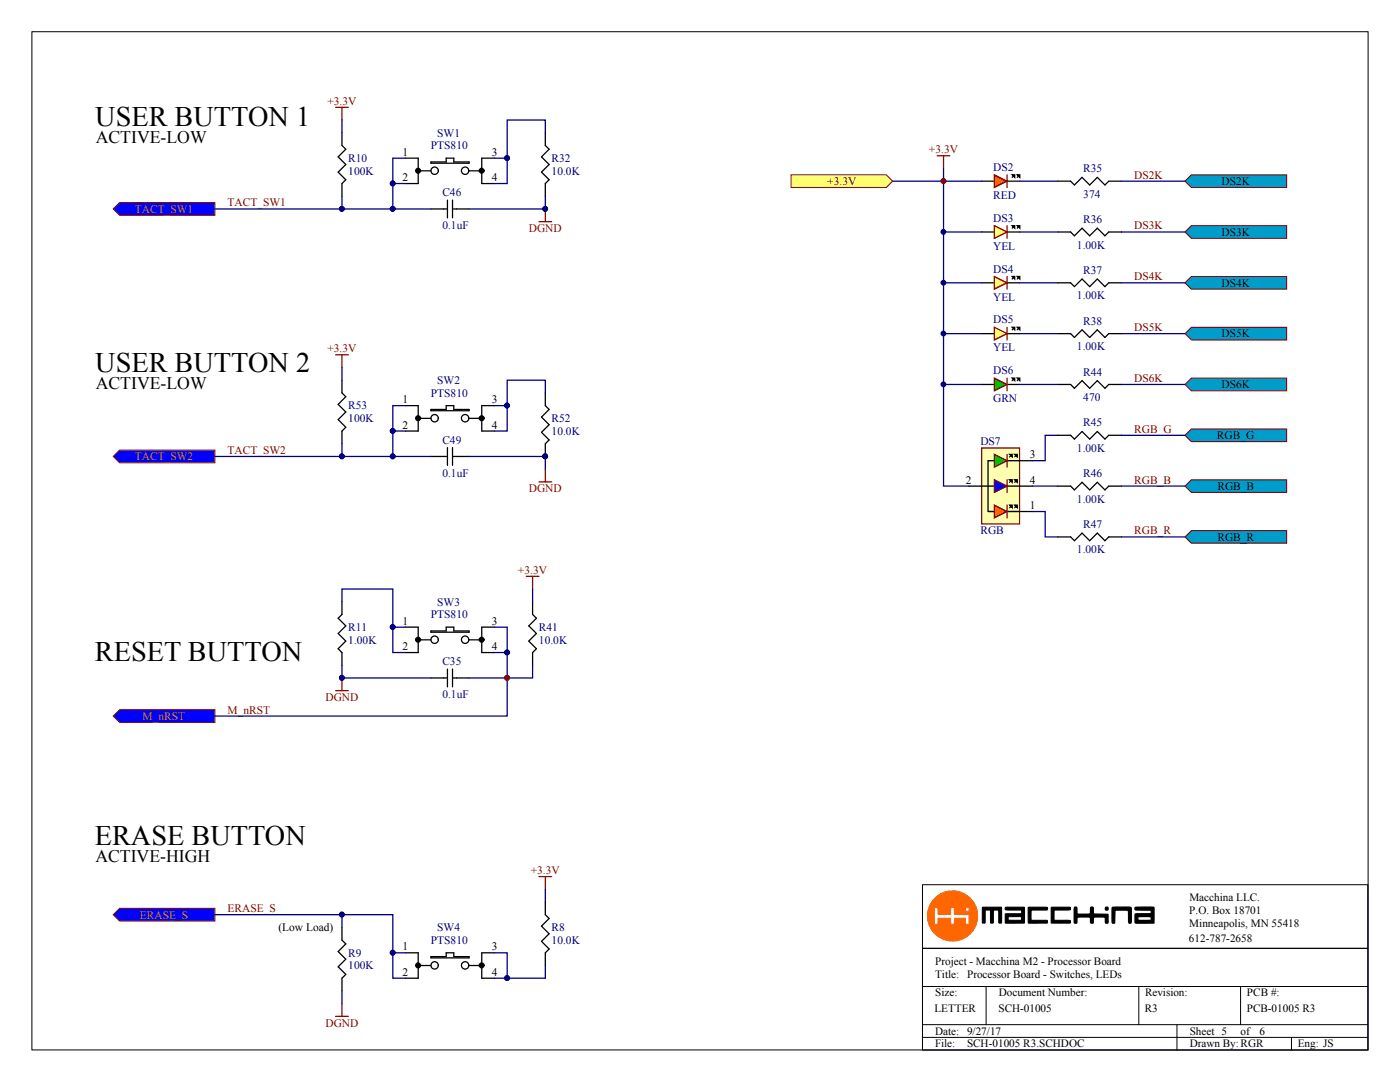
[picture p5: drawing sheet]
<svg xmlns="http://www.w3.org/2000/svg" width="279mm" height="216mm" viewBox="0 0 279 216" stroke-linecap="round" stroke-linejoin="round" font-family="sans-serif">
<path d="M6.4 6.3h266.6v203.2h-266.6zM184.1 176.5h88.9v12.7h-88.9zM184.1 189.2h88.9v20.3h-88.9zM184.1 196.8h88.9M196.8 196.8v7.7M227.3 196.8v7.7M247.6 196.8v7.7M184.1 204.5h88.9M184.1 207h88.9M234.9 204.5v5M257.7 207v2.5" fill="none" stroke="#000" stroke-width=".2"/>
<path d="M185.1 182.8a5 5 0 0 1 10 0 5 5 0 0 1-10 0zM186.5 181.2v2.9l.1 .3 .6-.1v-1l.7-.1 1.8 .1 .1 1.1 .4 .1 .2-.2 .1-1 2.1-.1 .1 1.2h.7v-1.8l-.1-.1h-2.8v-1.3a.4 .4 0 0 0-.5-.1 .4 .4 0 0 0-.3 .4v1h-2.4l-.1-1.3zM192.7 181.5a.4 .4 0 0 0 .8 0 .4 .4 0 0 0-.8 0z" fill="#f60" stroke="#f60" stroke-width=".2"/>
<g fill="#000" stroke="#000" stroke-width=".2">
<path d="M196.1 181h3.7l.1 3.2-.6-.1v-2.4l-.2-.1-.8 .1-.1 2.3a.29 .29 0 0 1-.3 .2 .29 .29 0 0 1-.2-.3v-2.2l-.2-.1h-.8l-.1 .1v2.4l-.5 .1zM205.2 181.1h3.8v.5h-3.1l-.1 .9 .1 1.1h3l.1 .6h-3.7zM209.8 181l3.8 .1v.4l-.2 .1h-2.9l-.1 .1v1.8l.1 .1 3.1 .1v.5h-3.8z"/>
<path d="M200.7 181l3.7 .1v3.1h-3.7v-1.8l3.1-.1 .1-.3-.1-.4-3.1-.1zM201.3 182.9l-.1 .5 .2 .2h2.4l.1-.1-.1-.6z"/>
</g>
<g fill="#000" stroke="#000" stroke-width=".25">
<path d="M214.4 181.1h.5l.1 1.2 1.8 .1h.7l.2-1.3 .4-.1 .2 1.4h2.8v1.7l-.5 .1v-1.1l-.2-.1h-1.8l-.4 .1v1.1h-.5l-.1-1.1-.2-.1a4.8 4.8 0 0 0-2.4 .1l-.1 1-.5 .1zM222 181.1h3.7l.1 .8-.1 2.3h-.4v-.1l-.1-2.4-2-.1-.7 .1v2.5h-.4a2.05 2.05 0 0 1-.2-1.6z"/>
<path d="M226.6 181.1l1.8-.1a2.99 2.99 0 0 1 1.9 .1v3.1h-3.7l-.1-.7a1.19 1.19 0 0 1 .2-1.1l2.9-.1 .2-.5-.2-.2h-3zM227.2 183l-.1 .4 .1 .2a5.3 5.3 0 0 0 2.5-.1l.1-.4-.3-.2z"/>
<circle cx="220.8" cy="181.3" r=".32"/>
</g>
<circle cx="188.3" cy="36.1" r=".48" fill="#000080" stroke="#000080" stroke-width=".2"/>
<path d="M201 34.9v2.5" fill="none" stroke="#800000" stroke-width=".25"/>
<path d="M195.9 36.2h2.5M201 36.2h2.5" fill="none" stroke="#000" stroke-width=".25"/>
<path d="M198.4 34.9l2.6 1.3-2.6 1.2z" fill="#f00"/>
<path d="M198.4 34.9l2.6 1.3-2.6 1.2z" fill="none" stroke="#800000" stroke-width=".25"/>
<path d="M203 34.9h.5v.5z" fill="#080d02"/>
<path d="M203 34.9h.5v.5zM203.3 35.1l-.3 .3" fill="none" stroke="#000" stroke-width=".25"/>
<path d="M202 34.9h.5v.5z" fill="#080d02"/>
<path d="M202 34.9h.5v.5zM202.3 35.1l-.3 .3M195.9 76.7h2.5M201 76.7h2.5" fill="none" stroke="#000" stroke-width=".25"/>
<path d="M201 75.4v2.6" fill="none" stroke="#800000" stroke-width=".25"/>
<path d="M198.4 75.4l2.6 1.3-2.6 1.3z" fill="#00bf00"/>
<path d="M198.4 75.4l2.6 1.3-2.6 1.3z" fill="none" stroke="#800000" stroke-width=".25"/>
<path d="M203 75.4h.5v.6z" fill="#080d02"/>
<path d="M203 75.4h.5v.6zM203.3 75.7l-.3 .3" fill="none" stroke="#000" stroke-width=".25"/>
<path d="M202 75.4h.5v.6z" fill="#080d02"/>
<path d="M195.9 46.3h2.5M201 46.3h2.5M202 75.4h.5v.6zM202.3 75.7l-.3 .3" fill="none" stroke="#000" stroke-width=".25"/>
<path d="M201 45v2.6" fill="none" stroke="#800000" stroke-width=".25"/>
<path d="M198.4 45l2.6 1.3-2.6 1.3z" fill="#ff0"/>
<path d="M198.4 45l2.6 1.3-2.6 1.3z" fill="none" stroke="#800000" stroke-width=".25"/>
<path d="M203 45h.5v.5z" fill="#080d02"/>
<path d="M203 45h.5v.5zM203.3 45.3l-.3 .2" fill="none" stroke="#000" stroke-width=".25"/>
<path d="M202 45h.5v.5z" fill="#080d02"/>
<path d="M195.9 56.4h2.5M201 56.4h2.5M202 45h.5v.5zM202.3 45.3l-.3 .2" fill="none" stroke="#000" stroke-width=".25"/>
<path d="M201 55.2v2.5" fill="none" stroke="#800000" stroke-width=".25"/>
<path d="M198.4 55.2l2.6 1.2-2.6 1.3z" fill="#ff0"/>
<path d="M198.4 55.2l2.6 1.2-2.6 1.3z" fill="none" stroke="#800000" stroke-width=".25"/>
<path d="M203 55.2h.5v.5z" fill="#080d02"/>
<path d="M203 55.2h.5v.5zM203.3 55.4l-.3 .3" fill="none" stroke="#000" stroke-width=".25"/>
<path d="M202 55.2h.5v.5z" fill="#080d02"/>
<path d="M202 55.2h.5v.5zM202.3 55.4l-.3 .3M195.9 66.6h2.5M201 66.6h2.5" fill="none" stroke="#000" stroke-width=".25"/>
<path d="M201 65.3v2.5" fill="none" stroke="#800000" stroke-width=".25"/>
<path d="M198.4 65.3l2.6 1.3-2.6 1.2z" fill="#ff0"/>
<path d="M198.4 65.3l2.6 1.3-2.6 1.2z" fill="none" stroke="#800000" stroke-width=".25"/>
<path d="M203 65.3h.5v.5z" fill="#080d02"/>
<path d="M203 65.3h.5v.5zM203.3 65.6l-.3 .2" fill="none" stroke="#000" stroke-width=".25"/>
<path d="M202 65.3h.5v.5z" fill="#080d02"/>
<path d="M202 65.3h.5v.5zM202.3 65.6l-.3 .2" fill="none" stroke="#000" stroke-width=".25"/>
<path d="M195.9 89.4h7.6v15.2h-7.6z" fill="#ffffb0" stroke="#800000" stroke-width=".25"/>
<path d="M195.9 97h7.6M202.8 90.9l-.3 .3M203.5 91.9h-6.3v10.2h8.9M202.8 101.1l-.3 .2" fill="none" stroke="#000" stroke-width=".25"/>
<path d="M201 90.7v2.5" fill="none" stroke="#800000" stroke-width=".25"/>
<path d="M198.4 90.7l2.6 1.2-2.6 1.3z" fill="#00bf00" stroke="#800000" stroke-width=".25"/>
<path d="M202.5 100.8h.5v.5z" fill="#080d02"/>
<path d="M202.5 100.8h.5v.5z" fill="none" stroke="#000" stroke-width=".25"/>
<path d="M201.5 100.8h.5v.5z" fill="#080d02"/>
<path d="M203.5 91.9h2.6M201.5 100.8h.5v.5zM201.7 101.1l-.2 .2" fill="none" stroke="#000" stroke-width=".25"/>
<path d="M201 100.8v2.5" fill="none" stroke="#800000" stroke-width=".25"/>
<path d="M198.4 100.8l2.6 1.3-2.6 1.2z" fill="#f00" stroke="#800000" stroke-width=".25"/>
<path d="M202.5 90.7h.5v.5z" fill="#080d02"/>
<path d="M202.5 90.7h.5v.5z" fill="none" stroke="#000" stroke-width=".25"/>
<path d="M201.5 90.7h.5v.5z" fill="#080d02"/>
<path d="M193.4 97h2.5M201.5 90.7h.5v.5zM201.7 90.9l-.2 .3M203.5 97h2.6" fill="none" stroke="#000" stroke-width=".25"/>
<path d="M201 95.7v2.6" fill="none" stroke="#800000" stroke-width=".25"/>
<path d="M198.4 95.7l2.6 1.3-2.6 1.3z" fill="#00f" stroke="#800000" stroke-width=".25"/>
<path d="M202.5 95.7h.5v.5z" fill="#080d02"/>
<path d="M202.5 95.7h.5v.5zM202.8 96l-.3 .2" fill="none" stroke="#000" stroke-width=".25"/>
<path d="M201.5 95.7h.5v.5z" fill="#080d02"/>
<path d="M211.1 36.2h2.6l.7 .7 1.5-1.5 1.6 1.5 1.5-1.5 1.5 1.5 .8-.7h2.5M211.1 46.3h2.6l.7 .8 1.5-1.6 1.6 1.6 1.5-1.6 1.5 1.6 .8-.8h2.5M211.1 56.4h2.6l.7 .8 1.5-1.5 1.6 1.5 1.5-1.5 1.5 1.5 .8-.8h2.5M211.1 66.6h2.6l.7 .7 1.5-1.5 1.6 1.5 1.5-1.5 1.5 1.5 .8-.7h2.5M211.1 76.7h2.6l.7 .8 1.5-1.5 1.6 1.5 1.5-1.5 1.5 1.5 .8-.8h2.5M201.5 95.7h.5v.5zM201.7 96l-.2 .2M211.1 86.9h2.6l.7 .7 1.5-1.5 1.6 1.5 1.5-1.5 1.5 1.5 .8-.7h2.5M211.1 97h2.6l.7 .8 1.5-1.6 1.6 1.6 1.5-1.6 1.5 1.6 .8-.8h2.5M211.1 107.1h2.6l.7 .8 1.5-1.5 1.6 1.5 1.5-1.5 1.5 1.5 .8-.8h2.5" fill="none" stroke="#000" stroke-width=".25"/>
<path d="M188.3 33.6v63.4h5.1M206.1 97h5M223.8 97h12.7" fill="none" stroke="#000080" stroke-width=".25"/>
<path d="M187 31.1h2.6M188.3 31.1v2.5" fill="none" stroke="#800000" stroke-width=".25"/>
<g fill="#009cca" stroke="#800000" stroke-width=".2">
<path d="M236.5 36.2l1.3-1.3h19v2.5h-19z" fill-rule="evenodd"/>
<path d="M236.5 46.3l1.3-1.3h19v2.6h-19z" fill-rule="evenodd"/>
<path d="M236.5 56.4l1.3-1.2h19v2.5h-19z" fill-rule="evenodd"/>
<path d="M236.5 66.6l1.3-1.3h19v2.5h-19z" fill-rule="evenodd"/>
<path d="M236.5 76.7l1.3-1.3h19v2.6h-19z" fill-rule="evenodd"/>
<path d="M236.5 86.9l1.3-1.3h19v2.5h-19z" fill-rule="evenodd"/>
<path d="M236.5 97l1.3-1.3h19v2.6h-19z" fill-rule="evenodd"/>
<path d="M236.5 107.1l1.3-1.2h19v2.5h-19z" fill-rule="evenodd"/>
</g>
<path d="M157.9 34.9h19l1.3 1.3-1.3 1.2h-19z" fill-rule="evenodd" fill="#ffff80" stroke="#800000" stroke-width=".2"/>
<g fill="none" stroke="#000080" stroke-width=".25">
<path d="M178.2 36.2h17.7M203.5 36.2h7.6M223.8 36.2h12.7M188.3 46.3h7.6M188.3 56.4h7.6M203.5 46.3h7.6M203.5 56.4h7.6M223.8 46.3h12.7M223.8 56.4h12.7M188.3 66.6h7.6M188.3 76.7h7.6M203.5 66.6h7.6"/>
<path d="M203.5 76.7h7.6M223.8 66.6h12.7M223.8 76.7h12.7M211.1 86.9h-2.5v5h-2.5M223.8 86.9h12.7M206.1 102.1h2.5v5h2.5M223.8 107.1h12.7M68.2 132.7v2.6h17.8"/>
</g>
<circle cx="188.3" cy="36.1" r=".48" fill="#800000" stroke="#800000" stroke-width=".2"/>
<g fill="#000080" stroke="#000080" stroke-width=".2">
<circle cx="188.3" cy="46.3" r=".48"/>
<circle cx="188.3" cy="56.4" r=".48"/>
<circle cx="188.3" cy="66.5" r=".48"/>
<circle cx="188.3" cy="76.7" r=".48"/>
<circle cx="101.2" cy="135.3" r=".48"/>
<circle cx="68.2" cy="135.3" r=".48"/>
</g>
<g fill="none" stroke="#000" stroke-width=".25">
<path d="M68.2 120.1v2.5l-.7 .8 1.5 1.5-1.5 1.5 1.5 1.5-1.5 1.5 .7 .8v2.5M80.9 125.1h2.6v5.1h-2.6M83.5 127.7h2.5M86 135.3h3.3M86 125.9h3v-.8h1.6v.8h3v.3h-7.6zM89.3 133.5v3.6M90.3 135.3h3.3M90.3 133.5v3.6M93.6 127.7h2.5M98.7 125.1h-2.6v5.1h2.6M106.3 120.1v2.5l.8 .8-1.6 1.5 1.6 1.5-1.6 1.5 1.6 1.5-.8 .8v2.5"/>
<circle cx="86.7" cy="127.6" r=".74"/>
<circle cx="92.8" cy="127.6" r=".74"/>
</g>
<path d="M105 115h2.6M106.3 115v2.5M67 137.8h2.5M68.2 135.3v2.5" fill="none" stroke="#800000" stroke-width=".25"/>
<g fill="#000" stroke="#000" stroke-width=".25">
<circle cx="83.4" cy="127.6" r=".48"/>
<circle cx="96.1" cy="127.6" r=".48"/>
</g>
<path d="M22.6 142.9l1.3-1.3h19v2.6h-19z" fill-rule="evenodd" fill="#00f" stroke="#800000" stroke-width=".2"/>
<path d="M106.3 117.5v2.6M68.2 120.1v-2.6h10.2v12.7h2.5M78.4 125.1h2.5M98.7 125.1h2.5v17.8h-58.3M98.7 130.2h2.5M106.3 132.7v2.6h-12.7" fill="none" stroke="#000080" stroke-width=".25"/>
<g fill="#000080" stroke="#000080" stroke-width=".2">
<circle cx="101.2" cy="130.2" r=".48"/>
<circle cx="78.4" cy="125.1" r=".48"/>
</g>
<circle cx="101.2" cy="135.3" r=".48" fill="#800000" stroke="#800000" stroke-width=".2"/>
<g fill="none" stroke="#000" stroke-width=".25">
<path d="M108.8 180v2.5l.8 .8-1.5 1.5 1.5 1.5-1.5 1.5 1.5 1.6-.8 .7v2.6M68.2 185.1v2.5l.8 .7-1.5 1.6 1.5 1.5-1.5 1.5 1.5 1.5-.8 .8v2.5M80.9 190.1h2.6v5.1h-2.6M83.5 192.7h2.5M86 190.9h3v-.8h1.6v.8h3v.2h-7.6zM93.6 192.7h2.5M98.7 190.1h-2.6v5.1h2.6"/>
<circle cx="86.7" cy="192.6" r=".74"/>
<circle cx="92.8" cy="192.6" r=".74"/>
</g>
<g fill="#000" stroke="#000" stroke-width=".25">
<circle cx="83.4" cy="192.6" r=".48"/>
<circle cx="96.1" cy="192.6" r=".48"/>
</g>
<path d="M107.6 174.9h2.5M108.8 174.9v2.5M67 202.8h2.5M68.2 200.3v2.5" fill="none" stroke="#800000" stroke-width=".25"/>
<path d="M22.6 182.5l1.3-1.3h19v2.6h-19z" fill-rule="evenodd" fill="#00f" stroke="#800000" stroke-width=".2"/>
<path d="M108.8 177.4v2.6M42.9 182.5h35.5v12.7h2.5M68.2 182.5v2.6M68.2 197.7v2.6M78.4 190.1h2.5M98.7 190.1h2.5v5.1M108.8 192.7v2.5h-10.1" fill="none" stroke="#000080" stroke-width=".25"/>
<g fill="#000080" stroke="#000080" stroke-width=".2">
<circle cx="101.2" cy="195.2" r=".48"/>
<circle cx="68.2" cy="182.5" r=".48"/>
<circle cx="78.4" cy="190.1" r=".48"/>
<circle cx="108.8" cy="41.7" r=".48"/>
</g>
<g fill="none" stroke="#000" stroke-width=".25">
<path d="M68.2 26.5v2.5l.8 .8-1.5 1.5 1.5 1.5-1.5 1.5 1.5 1.6-.8 .7v2.6M80.9 31.6h2.6v5h-2.6M83.5 34.1h2.5M86 32.3h3v-.7h1.6v.7h3v.3h-7.6zM89.3 39.9v3.6M90.3 39.9v3.6M93.6 34.1h2.5M98.7 31.6h-2.6v5h2.6M108.8 26.5v2.5l.8 .8-1.5 1.5 1.5 1.5-1.5 1.5 1.5 1.6-.8 .7v2.6M86 41.7h3.3M90.3 41.7h3.3"/>
<circle cx="86.7" cy="34.1" r=".74"/>
<circle cx="92.8" cy="34.1" r=".74"/>
</g>
<g fill="#000" stroke="#000" stroke-width=".25">
<circle cx="83.4" cy="34.1" r=".48"/>
<circle cx="96.1" cy="34.1" r=".48"/>
</g>
<path d="M67 21.4h2.5M68.2 21.4v2.6M107.6 44.2h2.5M108.8 41.7v2.5" fill="none" stroke="#800000" stroke-width=".25"/>
<path d="M22.6 41.7l1.3-1.3h19v2.6h-19z" fill-rule="evenodd" fill="#00f" stroke="#800000" stroke-width=".2"/>
<path d="M68.2 24v2.5M68.2 39.2v2.5M78.4 36.6h2.5M80.9 31.6h-2.5v10.1M98.7 31.6h2.5M108.8 26.5v-2.5h-7.6v12.6h-2.5M108.8 39.2v2.5h-15.2M42.9 41.7h43.1" fill="none" stroke="#000080" stroke-width=".25"/>
<g fill="#000080" stroke="#000080" stroke-width=".2">
<circle cx="68.2" cy="41.7" r=".48"/>
<circle cx="78.4" cy="41.7" r=".48"/>
<circle cx="78.4" cy="36.6" r=".48"/>
<circle cx="101.2" cy="31.5" r=".48"/>
<circle cx="108.8" cy="41.7" r=".48"/>
<circle cx="108.8" cy="91.1" r=".48"/>
</g>
<g fill="none" stroke="#000" stroke-width=".25">
<path d="M68.2 75.9v2.5l.8 .8-1.5 1.5 1.5 1.5-1.5 1.5 1.5 1.6-.8 .7v2.5M108.8 78.4v2.5l.8 .8-1.5 1.5 1.5 1.5-1.5 1.6 1.5 1.5-.8 .7v2.6M80.9 80.9h2.6v5.1h-2.6M83.5 83.5h2.5M86 81.7h3v-.8h1.6v.8h3v.3h-7.6zM86 91.1h3.3M89.3 89.3v3.6M90.3 91.1h3.3M90.3 89.3v3.6M93.6 83.5h2.5M98.7 80.9h-2.6v5.1h2.6"/>
<circle cx="86.7" cy="83.5" r=".74"/>
<circle cx="92.8" cy="83.5" r=".74"/>
</g>
<g fill="#000" stroke="#000" stroke-width=".25">
<circle cx="83.4" cy="83.5" r=".48"/>
<circle cx="96.1" cy="83.5" r=".48"/>
</g>
<path d="M67 70.8h2.5M68.2 70.8v2.5M107.6 96.2h2.5M108.8 93.6v2.6" fill="none" stroke="#800000" stroke-width=".25"/>
<path d="M22.6 91.1l1.3-1.3h19v2.5h-19z" fill-rule="evenodd" fill="#00f" stroke="#800000" stroke-width=".2"/>
<path d="M68.2 73.3v2.6M108.8 78.4v-2.5h-7.6v10.1h-2.5M42.9 91.1h43.1M68.2 88.5v2.6M78.4 86h2.5M80.9 80.9h-2.5v10.2M93.6 91.1h15.2v2.5M98.7 80.9h2.5" fill="none" stroke="#000080" stroke-width=".25"/>
<g fill="#000080" stroke="#000080" stroke-width=".2">
<circle cx="68.2" cy="91.1" r=".48"/>
<circle cx="78.4" cy="91.1" r=".48"/>
<circle cx="78.4" cy="86" r=".48"/>
<circle cx="101.2" cy="80.9" r=".48"/>
<circle cx="108.8" cy="91.1" r=".48"/>
</g>
<g font-size="5.6">
<text x="19" y="25">USER BUTTON 1</text>
<text x="19" y="74.2">USER BUTTON 2</text>
<text x="19" y="131.9">RESET BUTTON</text>
<text x="18.9" y="168.5">ERASE BUTTON</text>
</g>
<g font-size="3.5">
<text x="19.1" y="28.5">ACTIVE-LOW</text>
<text x="19.1" y="77.6">ACTIVE-LOW</text>
<text x="19" y="172">ACTIVE-HIGH</text>
</g>
<g font-size="2.3" fill="#800000">
<text x="65.3" y="20.9">+3.3V</text>
<text x="185.4" y="30.6">+3.3V</text>
<text x="226.3" y="35.6">DS2K</text>
<text x="45.4" y="41.2">TACT_SW1</text>
<text x="165.1" y="36.9">+3.3V</text>
<text x="105.5" y="46.3">DGND</text>
<text x="226.3" y="45.8">DS3K</text>
<text x="226.3" y="55.9">DS4K</text>
<text x="65.3" y="70.3">+3.3V</text>
<text x="226.3" y="66.1">DS5K</text>
<text x="226.3" y="76.2">DS6K</text>
<text x="226.3" y="86.3">RGB_G</text>
<text x="45.4" y="90.6">TACT_SW2</text>
<text x="105.5" y="98.2">DGND</text>
<text x="226.3" y="96.5">RGB_B</text>
<text x="226.3" y="106.6">RGB_R</text>
<text x="103.4" y="114.5">+3.3V</text>
<text x="45.4" y="142.4">M_nRST</text>
<text x="65" y="139.8">DGND</text>
<text x="105.9" y="174.4">+3.3V</text>
<text x="45.4" y="182">ERASE_S</text>
<text x="65" y="204.8">DGND</text>
</g>
<g font-size="2.3" fill="#000080">
<text x="86" y="29.8">PTS810</text>
<text x="87.3" y="27.2">SW1</text>
<text x="69.5" y="32.3">R10</text>
<text x="69.5" y="34.9">100K</text>
<text x="110.1" y="32.3">R32</text>
<text x="110.1" y="34.9">10.0K</text>
<text x="198.2" y="34.1">DS2</text>
<text x="216.2" y="34.4">R35</text>
<text x="88.3" y="39.2">C46</text>
<text x="198.2" y="39.7">RED</text>
<text x="216.2" y="39.4">374</text>
<text x="88.3" y="45.8">0.1uF</text>
<text x="198.2" y="44.3">DS3</text>
<text x="216.2" y="44.5">R36</text>
<text x="198.2" y="49.8">YEL</text>
<text x="214.9" y="49.6">1.00K</text>
<text x="198.2" y="54.4">DS4</text>
<text x="198.2" y="60">YEL</text>
<text x="214.9" y="59.7">1.00K</text>
<text x="216.2" y="54.7">R37</text>
<text x="198.2" y="64.5">DS5</text>
<text x="216.2" y="64.8">R38</text>
<text x="198.2" y="70.1">YEL</text>
<text x="214.9" y="69.9">1.00K</text>
<text x="87.3" y="76.6">SW2</text>
<text x="198.2" y="74.7">DS6</text>
<text x="216.2" y="74.9">R44</text>
<text x="69.5" y="81.7">R53</text>
<text x="86" y="79.2">PTS810</text>
<text x="198.2" y="80.3">GRN</text>
<text x="216.2" y="80">470</text>
<text x="69.5" y="84.2">100K</text>
<text x="88.3" y="88.5">C49</text>
<text x="110.1" y="84.2">R52</text>
<text x="110.1" y="86.8">10.0K</text>
<text x="195.7" y="88.9">DS7</text>
<text x="216.2" y="85.1">R45</text>
<text x="88.3" y="95.1">0.1uF</text>
<text x="214.9" y="90.2">1.00K</text>
<text x="216.2" y="95.2">R46</text>
<text x="214.9" y="100.3">1.00K</text>
<text x="195.7" y="106.6">RGB</text>
<text x="216.2" y="105.4">R47</text>
<text x="214.9" y="110.4">1.00K</text>
<text x="69.5" y="125.9">R11</text>
<text x="86" y="123.4">PTS810</text>
<text x="87.3" y="120.8">SW3</text>
<text x="107.6" y="125.9">R41</text>
<text x="69.5" y="128.4">1.00K</text>
<text x="107.6" y="128.4">10.0K</text>
<text x="88.3" y="132.7">C35</text>
<text x="88.3" y="139.3">0.1uF</text>
<text x="87.3" y="185.8">SW4</text>
<text x="110.1" y="185.8">R8</text>
<text x="69.5" y="190.9">R9</text>
<text x="86" y="188.3">PTS810</text>
<text x="110.1" y="188.3">10.0K</text>
<text x="69.5" y="193.4">100K</text>
</g>
<g font-size="2.3">
<text x="80.3" y="31">1</text>
<text x="98.2" y="31">3</text>
<text x="80.3" y="36.1">2</text>
<text x="98.2" y="36.1">4</text>
<text x="243.8" y="36.9">DS2K</text>
<text x="243.8" y="47.1">DS3K</text>
<text x="243.8" y="57.2">DS4K</text>
<text x="243.8" y="67.3">DS5K</text>
<text x="243.8" y="77.5">DS6K</text>
<text x="80.3" y="80.4">1</text>
<text x="98.2" y="80.4">3</text>
<text x="80.3" y="85.5">2</text>
<text x="98.2" y="85.5">4</text>
<text x="242.9" y="87.6">RGB_G</text>
<text x="205.5" y="91.4">3</text>
<text x="192.7" y="96.5">2</text>
<text x="205.5" y="101.6">1</text>
<text x="205.5" y="96.5">4</text>
<text x="243" y="97.8">RGB_B</text>
<text x="243" y="107.9">RGB_R</text>
<text x="80.3" y="124.6">1</text>
<text x="98.2" y="124.6">3</text>
<text x="80.3" y="129.7">2</text>
<text x="98.2" y="129.7">4</text>
<text x="55.6" y="185.8">(Low Load)</text>
<text x="80.3" y="189.6">1</text>
<text x="98.2" y="189.6">3</text>
<text x="80.3" y="194.7">2</text>
<text x="98.2" y="194.7">4</text>
</g>
<g font-size="2.3" fill="#fd8300">
<text x="26.9" y="42.5">TACT_SW1</text>
<text x="26.9" y="91.8">TACT_SW2</text>
<text x="28.5" y="143.6">M_nRST</text>
<text x="27.9" y="183.3">ERASE_S</text>
</g>
<g font-size="2.2">
<text x="237.4" y="179.8">Macchina LLC.</text>
<text x="237.3" y="182.3">P.O. Box 18701</text>
<text x="237.3" y="185">Minneapolis, MN 55418</text>
<text x="237.3" y="188">612-787-2658</text>
<text x="186.6" y="195.2">Title: Processor Board - Switches, LEDs</text>
<text x="186.6" y="192.5">Project - Macchina M2 - Processor Board</text>
<text x="186.5" y="202">LETTER</text>
<text x="186.6" y="198.8">Size:</text>
<text x="199.3" y="202">SCH-01005</text>
<text x="199.3" y="198.8">Document Number:</text>
<text x="228.5" y="202">R3</text>
<text x="228.5" y="198.8">Revision:</text>
<text x="248.8" y="202">PCB-01005 R3</text>
<text x="248.9" y="198.8">PCB #:</text>
<text x="186.6" y="206.5">Date: 9/27/17</text>
<text x="186.6" y="209">File:</text>
<text x="193" y="209">SCH-01005 R3.SCHDOC</text>
<text x="237.4" y="206.5">Sheet 5</text>
<text x="237.4" y="209">Drawn By:RGR</text>
<text x="247.6" y="206.5">of</text>
<text x="251.4" y="206.5">6</text>
<text x="259" y="209">Eng: JS</text>
</g>
</svg>
